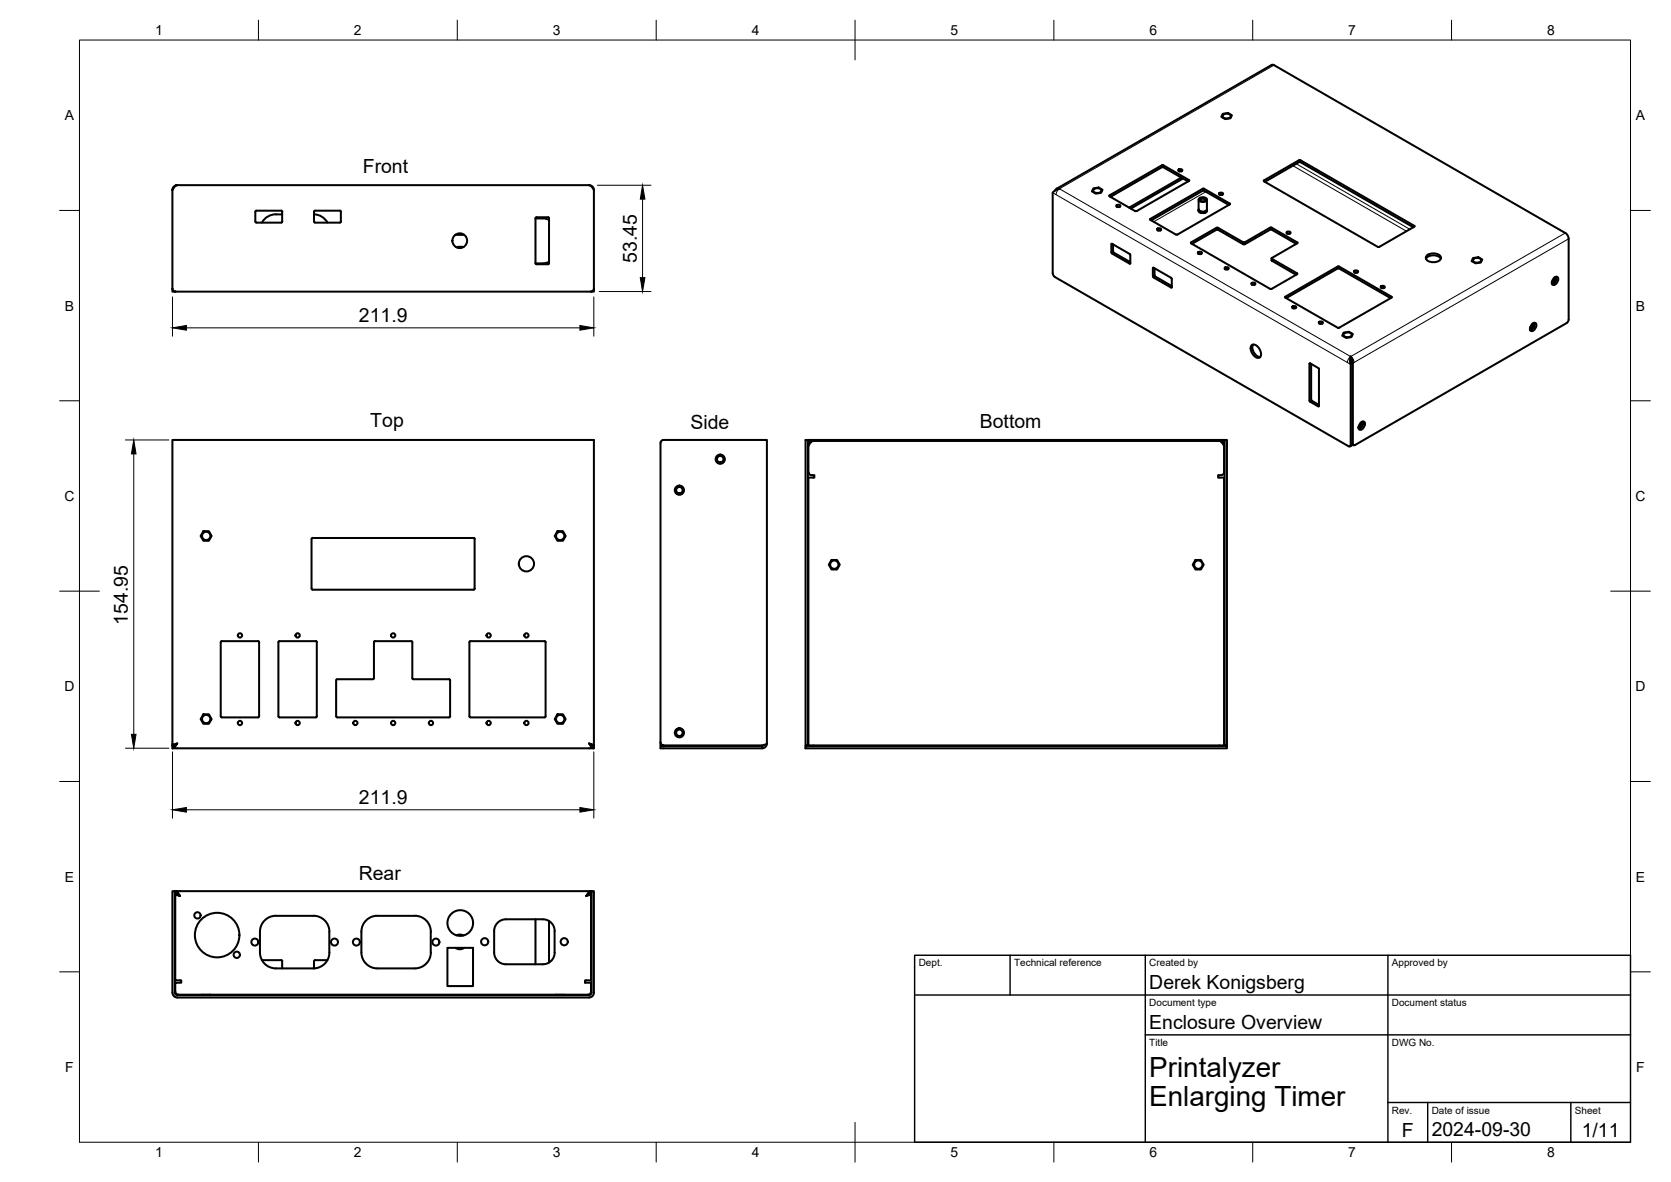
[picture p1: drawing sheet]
<svg xmlns="http://www.w3.org/2000/svg" width="420mm" height="297mm" viewBox="0 0 420 297" stroke-linecap="round" stroke-linejoin="round" font-family="sans-serif">
<!-- layer: Visible -->
<g fill="none" stroke="#000" stroke-width=".51">
<path d="M320.3 16.4l73.3 42.1 .5 .5 .3 .7v20.6l-.3 .7-53.7 30.9-.2-.4-.1-20.2-.1-.1M320.3 16.4l-.5-.1-54.2 31.2M307.4 28.6l1.4-.2 1 .6-.4 .7-1.3 .2-1-.5zM307.5 28.9l.9-.3a.76 .76 0 0 1 1 .8l-1 .4a.76 .76 0 0 1-.9-.9zM43.3 47.7v24.8M43.7 46.9l.9-.4-.7 .4-.6 .8zM44.6 46.5h103.5M64.2 53.2v2.5M64.2 53.2l.3-.3h6.2l.3 .3v2.5l-.3 .3-6.2-.1-.3-.2M69.4 53.9h1.6M69.4 53.9l-1.2 .1-1.1 .6-1.2 1.3M79 53.9l1.7 .4 .9 .7 .7 .9"/>
<path d="M85.7 53.2v2.5M85.7 53.2l-.2-.3h-6.3l-.2 .3v2.5l.2 .2 6.3 .1 .2-.3M114.5 59h2.2M134.7 54.8l.2-.2h2.9l.2 .2M138 54.8v11.4l-.2 .2h-2.9l-.2-.2M138.1 55.3l-.4-.2a5.7 5.7 0 0 0-3.1-.2v11.3M148.1 46.5l.6 .4 .6 .8M148.1 46.5a1.23 1.23 0 0 1 1.2 1.2M149.3 47.7v24.8M265.3 47.9a.84 .84 0 0 1 1.1-.5l-1 .4-.7 .6v20.3l.3 .7 74.1 42.7M274.9 47.3l1.3-.2 1 .6-.3 .8-1.4 .2-.9-.6zM274.9 47.7l1-.4a.76 .76 0 0 1 1 .8l-1 .4a.76 .76 0 0 1-1-.8z"/>
<path d="M280.7 51.7l.6-.2 .4 .3-.6 .2zM280.8 52h.7M289.2 55.2l6.5 3.7h.4M290.9 57.6l.7-.2 .4 .3-.7 .3zM291.1 57.9h.7M292.1 41.5l-13.1 7.6v.2M292.1 42l-12.9 7.5M292.2 42h.3M292.2 41.5h.3M292.5 41.5l6.5 3.7v.3l-13.4 7.6-6.6-3.8M292.5 42l6.2 3.6M296.2 42.7l.7-.2 .4 .4-.7 .2z"/>
<path d="M296.4 43h.7M297 44.6l-13.1 7.6M297.5 44.9l-13.2 7.5M301.4 50.2v2.4M301.4 52.7v.1M301.4 52.9v.1M301.4 52.6a1.23 1.23 0 0 0 2.1 0 1.15 1.15 0 0 1-1.1 .7 1.15 1.15 0 0 1-1-.7zM301.4 52.8a1.21 1.21 0 0 0 2.1 0M301.4 52.9a1.17 1.17 0 0 0 2.1 0 1.14 1.14 0 0 1-1.1 .7 1.14 1.14 0 0 1-1-.7zM301.5 49.9l.9-.3a.76 .76 0 0 1 1 .8l-1 .4a.76 .76 0 0 1-.9-.9zM301.5 52.8a1.32 1.32 0 0 0 1.9 0M301.5 53.1a1.32 1.32 0 0 0 1.9 0"/>
<path d="M301.9 49.9l.5-.2a.58 .58 0 0 1 .8 .6l-.8 .3a.58 .58 0 0 1-.7-.5zM302 50.5l-.2-.2a.66 .66 0 0 1 .6-.4 .66 .66 0 0 1 .7 .4l-.2 .2M302.4 47.4l-13.2 7.6v.2M302.4 47.4h.4M302.8 47.9h-.4l-12.9 7.5M302.8 47.4l6.5 3.8-13.3 7.8M302.8 47.9l6.2 3.6M303.5 50.2v2.4M303.5 52.7v.1M303.5 52.9v.1M306.5 48.6l.6-.2 .4 .4-.6 .2zM306.7 49h.7"/>
<path d="M317.8 45.6l28.6 16.4h.4l8.8-5M317.8 45.5v-.2l8.8-5h.4l28.6 16.5M318 45.7l8.7-4.9h.3l28.4 16.3M323.5 58.4l.6-.2 .4 .4-.6 .2zM323.6 58.7h.7M355.6 56.8v.1M43.3 72.5v.8h.6M43.4 72.5a.75 .75 0 0 0 .7 .8M43.9 73.3h.1M44.1 73.3h.1M116.5 62.1h-1.7M138.1 65.8l-.4 .1a5.8 5.8 0 0 1-3 .3"/>
<path d="M149.3 72.5a.79 .79 0 0 1-.7 .8h-104.5M149.3 72.5v.8h-.6M279.4 61.4v2M279.5 63.4l.1 .3M279.5 61.4l.1-.1 4.4 2.5 .2 .3v2.1M279.6 63.7l4.4 2.6 .2-.1M279.9 61.4v1.8l.1 .3 4.2 2.4M289.9 67.4v2M289.9 67.4l.2-.1 4.4 2.5 .2 .3M289.9 69.4l.2 .3 4.5 2.6v-2.2M290.3 67.4v1.8M290.3 69.2l.2 .3 4.1 2.4"/>
<path d="M299.5 61.1l19.9 11.5h.3l6.5-3.7M299.7 61.3l6.4-3.6 6.5 3.7M301.2 63.5l.6-.2 .4 .3-.6 .3zM301.4 63.8h.6M307.9 67.4l.7-.3 .4 .4-.7 .2zM308.1 67.7h.7M312.6 61.4h.4M314.6 71.2l.7-.2 .4 .4-.7 .2zM314.8 71.6h.7M319.7 64.9l.1 .6 6.1 3.6M319.8 65l6.4 3.7M319.8 64.8v.2"/>
<path d="M323.2 74.8l13.2 7.6h.3M324.9 77.1l.6-.2 .4 .4-.6 .2zM325.1 77.5h.6M325.9 61.3l-6.3-3.7-6.6 3.8M326.1 68.7v.2M326.2 61.1l-6.4 3.7M326.2 61.1v-.2l-6.6-3.7-6.8 3.7-6.7-3.7-6.6 3.7v.2M336.4 67l-13.2 7.6v.2M336.4 67h.3M336.7 67l13.2 7.6v.2M336.7 67.5l13 7.4M336.7 67.5h-.3l-13 7.4"/>
<path d="M340.4 68.2l.7-.2 .4 .3-.7 .3zM340.6 68.5h.7M347.2 72.1l.6-.3 .4 .4-.7 .2zM347.3 72.4h.7M349.9 74.8l-13.2 7.6M358.5 65a2.45 2.45 0 0 1 3.8 0M358.7 64.3a2.51 2.51 0 0 1 3.6 .3 1.71 1.71 0 0 1-2.4 1.3 1.1 1.1 0 0 1-1.1-.4 1.1 1.1 0 0 1-.1-1.2zM370.4 64.8l1.3-.1 1 .5-.4 .8-1.3 .2-1-.6zM370.4 65.2l1-.4a.76 .76 0 0 1 1 .8l-1 .4a.76 .76 0 0 1-1-.8zM390.7 69.9l.3-.3h.6a1.33 1.33 0 0 1-1.2 2 1.15 1.15 0 0 1 .3-1.7zM390.8 69.8l-.1 .6-.5 .5M391.1 69.6a1.42 1.42 0 0 1-.9 1.6"/>
<path d="M391.3 69.5a1.58 1.58 0 0 1-1 1.9M391.4 69.6a2.07 2.07 0 0 1-1.1 1.8M314.7 86.8a1.65 1.65 0 0 1 2.2 1.3 1 1 0 0 1 .1 1.3 1 1 0 0 1-1.2 .4 2.41 2.41 0 0 1-1.1-3zM315.1 86.6a2.38 2.38 0 0 0 1.8 3.1M329.4 91.3l2.1 1.2 .1 .3 .1 9.2-.2 .1M329.4 91.3l-.1 .1-.1 9.3 .2 .2M329.7 91.4v9M331.6 81l.7-.2 .3 .4-.6 .2zM331.8 81.3h.7M337.8 83.6l1.4-.2 1 .5-.4 .8-1.3 .2-1-.5zM337.9 83.9l.9-.4a.76 .76 0 0 1 1 .9l-1 .3a.76 .76 0 0 1-.9-.8zM339.6 89.6l-.2 .9 .2 1.1"/>
<path d="M339.6 89.6l.2 1.1 .2 .6M339.6 89.6a1.92 1.92 0 0 1 .5 1.7M339.6 90.1l.2 .6M340 91.3l-.4 .3v20.2l-.2 .4-.3-.1M340 91.3v20.3M385.2 81.5l.3-.3h.6a1.33 1.33 0 0 1-1.2 2 1.15 1.15 0 0 1 .3-1.7zM385.4 81.3l-.2 .7-.5 .4M385.6 81.2a1.42 1.42 0 0 1-.9 1.5M385.8 81.1a1.58 1.58 0 0 1-1 1.9M385.9 81.2a2.07 2.07 0 0 1-1.1 1.8M202.5 110.6h.6v76.7h-.6zM203.1 110.6h104.8"/>
<path d="M203.3 118.7v.1M203.3 112v6.7M203.3 118.7a.75 .75 0 0 0 .7 .7h.8v.6h-1.5v67.3h104.5v-67.3h-1.5v-.6h.7a.75 .75 0 0 0 .8-.7M203.4 111.4h-.1v-.6h104.5v.6h-.2M203.6 111.2l.9-.4-.5 .2-.7 1zM306.6 110.8a1.23 1.23 0 0 1 1.2 1.2l-.6-.8zM307.8 118.7v.1M307.8 112v6.7M307.9 110.6h.6v76.7h-.6zM329.4 101l2.1 1.1M329.7 100.4l.2 .3 1.7 1.1M339.9 111.9l-.4 .3"/>
<path d="M340 111.7l.3 .2M340.1 111.6l-.2 .3M342.1 106.3l.3-.3h.6a1.33 1.33 0 0 1-1.2 2 1.15 1.15 0 0 1 .3-1.7zM342.2 106.2l-.1 .6-.5 .5M342.5 106a1.42 1.42 0 0 1-.9 1.5M342.7 105.9a1.58 1.58 0 0 1-1.1 1.9M342.7 106a2.07 2.07 0 0 1-1 1.8M51.1 133.5h1.4l.7 1.2-.7 1.2h-1.4l-.7-1.2zM78.3 135.4v12.5M78.6 135.2h40.5M78.6 135.2l-.2 .2M119.1 135.2l.3 .2"/>
<path d="M119.3 135.4v12.5M140.2 133.5h1.3l.7 1.2-.7 1.2h-1.3l-.7-1.2zM78.4 147.9l.2 .3M78.6 148.2h40.5M119.4 147.9l-.3 .3M209.1 140.7h1.4l.7 1.2-.7 1.2h-1.4l-.7-1.2zM300.6 140.7h1.4l.7 1.2-.7 1.2h-1.4l-.7-1.2zM51.1 179.5h1.4l.7 1.2-.7 1.2h-1.4l-.7-1.2zM64.9 161.1l-9.3 .1-.1 18.8 .3 .3h9.1M64.9 161.1l.3 .3v18.6l-.3 .3M79.4 161.1l-9.3 .1-.1 18.8 .3 .3h9.1M79.4 161.1l.3 .3v18.6l-.3 .3"/>
<path d="M84.5 170.9v9.1l.3 .3h28.1M94.3 161.1l9.3 .1 .1 9.4 9.2 .1M94.3 161.1l-.3 .2v9.3l-9.2 .1-.3 .2M112.9 170.7l.3 .2M113.2 170.9v9.1l-.3 .3M118.1 161.2h19v19h-19zM140.2 179.5h1.3l.7 1.2-.7 1.2h-1.3l-.7-1.2zM43.3 188.1v-.6l1.3-.7-.7 .9-.6 .4h106l-.6-.4-.6-.9 1.2 .7v.6M43.3 187.3h.6M44 187.3l.6-.5-1.3 .5v-76.7h106v76.7M44.1 187.1v.1M148.6 187.1v.1"/>
<path d="M148.7 187.3l-.6-.5 1.2 .5M148.8 187.3h.5M166.1 186.6v.7h.7M166.1 186.6v-75.3a.75 .75 0 0 1 .7-.7h26v76.2M166.1 186.6a.75 .75 0 0 0 .7 .7M191.6 187.5h-25.5v.6h25.5M191.6 187.5v.6M192.1 187.2l-.5 .3M192.8 186.8a1.23 1.23 0 0 1-1.2 1.3M192.8 186.8l-1.2 .5h-24.8M202.5 187.5h106v.6h-106zM203.1 187.3l-.6 .2"/>
<path d="M203.3 187.1l-.2 .2M203.3 187.2l-.1 .1M307.8 187.1l.1 .2M307.8 187.2l.1 .1M308 187.3l.5 .2M44.1 224v.5l1.2 .7-.6-.9-.6-.3h104.5l-.5 .2-.7 1M44.1 224.7h.5M44.1 224h-.1M44.2 224.6v.1M44.7 224.7l.6 .5-1.2-.5v21.7h1.5v.6h-1.5v2.2a.79 .79 0 0 0 .7 .7M44.8 224.8h.1M69.4 230.2l9.4-.1a4 4 0 0 1 4 4"/>
<path d="M69.4 230.1a4 4 0 0 0-4 4v5.3a4 4 0 0 0 4 4M82.8 234.2v5.2M82.8 239.3a4 4 0 0 1-4 4.1h-9.4M104.3 230.2l-9.4-.1a4 4 0 0 0-4 4v5.3a4 4 0 0 0 4 4h9.4M104.3 230.1a4 4 0 0 1 4 4.1v5.1a4 4 0 0 1-4 4.1M112.5 238.2h6.4v9.6h-6.4zM114.5 238.2a1.85 1.85 0 0 0 2.2 0M114.8 235l1-.1 .7 .2M127.2 231h9.3a2.95 2.95 0 0 1 3 3M127.2 231a2.95 2.95 0 0 0-3 3v5.4a2.95 2.95 0 0 0 3 2.9M134.7 231l-.1 11.3M138 231.5v10.4"/>
<path d="M139.4 234v5.4M139.5 239.4a2.95 2.95 0 0 1-3 2.9h-9.3M147.4 225.2l1.2-.5v21.7h-1.5v.6h1.5v2.2a.75 .75 0 0 1-.7 .7M147.9 224.8h.1M148 224.7l-.6 .5M148.1 224.7h.5M148.5 224.6v.1M148.7 224l-.1 .5-1.2 .7M44.6 250.1h103.5M44.6 250.1l-.5-.2-.2-.4v-25.5h-.6v25.5a1.24 1.24 0 0 0 1.3 1.2h103.5M44.8 250h103M50.8 250.1h2.1"/>
<path d="M50.8 250h.1M52.8 250h.1M65.8 241.3h4.9l.3 .2v1.9M82.3 241.3l-3.3 .1v2M139.8 250.1h2.1M139.8 250h.1M141.9 250h.1M148.1 250.1l.5-.2 .1-.4v-25.5h.6v25.5a1.2 1.2 0 0 1-1.2 1.2"/>
<circle cx="115.6" cy="60.5" r="1.85"/>
<circle cx="181.1" cy="115.4" r="1.01"/>
<circle cx="181.1" cy="115.4" r="1.15"/>
<circle cx="181.1" cy="115.4" r=".81"/>
<circle cx="51.8" cy="134.7" r="1.05"/>
<circle cx="140.9" cy="134.7" r="1.05"/>
<circle cx="170.8" cy="123.2" r="1.01"/>
<circle cx="170.8" cy="123.2" r="1.15"/>
<circle cx="170.8" cy="123.2" r=".81"/>
<circle cx="60.3" cy="159.7" r=".54"/>
<circle cx="74.8" cy="159.7" r=".54"/>
<circle cx="98.9" cy="159.7" r=".54"/>
<circle cx="122.9" cy="159.7" r=".54"/>
<circle cx="132.4" cy="159.7" r=".54"/>
<circle cx="132.4" cy="141.7" r="1.92"/>
<circle cx="209.8" cy="141.9" r="1.05"/>
<circle cx="301.3" cy="141.9" r="1.05"/>
<circle cx="51.8" cy="180.7" r="1.05"/>
<circle cx="60.3" cy="181.7" r=".54"/>
<circle cx="74.8" cy="181.7" r=".54"/>
<circle cx="89.4" cy="181.7" r=".54"/>
<circle cx="98.9" cy="181.7" r=".54"/>
<circle cx="108.4" cy="181.7" r=".54"/>
<circle cx="122.9" cy="181.7" r=".54"/>
<circle cx="132.4" cy="181.7" r=".54"/>
<circle cx="140.9" cy="180.7" r="1.05"/>
<circle cx="170.8" cy="184.1" r="1.01"/>
<circle cx="170.8" cy="184.1" r="1.15"/>
<circle cx="170.8" cy="184.1" r=".81"/>
<circle cx="49.6" cy="230" r=".79"/>
<circle cx="54.6" cy="235" r="5.6"/>
<circle cx="59.5" cy="239.9" r=".79"/>
<circle cx="64.1" cy="236.7" r=".88"/>
<circle cx="84.1" cy="236.7" r=".88"/>
<circle cx="89.6" cy="236.7" r=".88"/>
<circle cx="109.6" cy="236.7" r=".88"/>
<circle cx="115.7" cy="232" r="3.2"/>
<circle cx="121.9" cy="236.7" r=".9"/>
<circle cx="141.9" cy="236.7" r=".9"/>
</g>
<!-- layer: Visible Narrow -->
<g fill="none" stroke="#000" stroke-width=".25">
<path d="M320.3 16.4l-53.9 31M264.7 48.4l.8 .5M265.5 48.9l74.1 42.7M265.8 47.4h.6M266.4 47.4l73.2 42.2 54-31M266.4 47.4l-.5 .5-.4 1M279 49.1v.2M289.2 55v.2M292.1 41.5v.5M292.5 41.5v.5M299 45.3v.2M302.4 47.4v.5"/>
<path d="M302.8 47.4v.5M303.2 48.2l-13.1 7.5M305.9 57.2v.5M306.2 57.2v.5M309.2 51.2v.2M317.8 45.3v.3M319.4 57.2v.5M319.7 57.2v.5M325.1 41.6l28.6 16.5M325.9 41.2l28.6 16.4M326.6 40.3v.5M327 40.3v.5"/>
<path d="M355.6 56.8v.2M279.6 61.3l-.2 .1M279.9 63.2l-.5 .2M280 63.5l-.4 .2M280.1 61.5l-.2 .1M284.2 66.2l-.2 .1M290 67.3l-.1 .1M290.3 69.2l-.4 .2M290.5 69.5l-.5 .2M294.6 72.2l-.1 .1M299.5 60.9v.2M312.6 60.9v.5"/>
<path d="M313 60.9v.5M319.8 65v.5M323.2 74.6v.2M326.2 68.7v.2M326.2 60.9v.2M336.4 67v.5M336.7 67v.5M349.9 74.6v.2M394.4 60l-54.3 31.3M329.4 91.3l-.2 .1M338.8 91.1l.3-1 .5-.5 .7 .8 .2 .7M329.7 100.4l-.5 .3"/>
<path d="M329.8 100.7l-.4 .3M331.6 102l-.1 .1M340 111.6l-.4 .2M340 111.5h.1"/>
</g>
<!-- layer: BORDER -->
<g fill="none" stroke="#000" stroke-width=".25">
<path d="M20 10.1h390v276.9h-390zM65 5.1v5M115 5.1v5M165 5.1v5M215 5.1v10M265 5.1v5M315 5.1v5M365 5.1v5M15 52.9h5M410 52.9h5M15 100.7h5M410 100.7h5"/>
<path d="M15 148.6h10M405 148.6h10M15 196.4h5M410 196.4h5M15 244.2h5M410 244.2h5M65 287v5M115 287v5M165 287v5M215 282.1v9.9M265 287v5M315 287v5"/>
<path d="M365 287v5"/>
</g>
<!-- layer: TITLEBLOCK -->
<path d="M230 240.1h180v46.9h-180zM230 250h180M254 240.1v9.9M288 240.1v46.9M349 240.1v46.9M288 260.1h122M349 277.1h61M359 277.1v9.9M395 277.1v9.9" fill="none" stroke="#000" stroke-width=".36"/>
<!-- layer: FD_Dimensions -->
<path d="M150.2 46.6h13.5M161.6 50v19.8M43.4 74.6v9.9M149.3 74.6v9.9M150.7 73.3h13M46.9 82.4h98.9M31.5 110.6h11M33.6 114.1v70.4M31.5 188h11M43.4 188.9v16.7M149.3 188.9v16.7M46.9 203.5h98.9" fill="none" stroke="#000" stroke-width=".25"/>
<path d="M161.6 46.6l.6 3.4h-1.2zM161 69.8h1.2l-.6 3.5zM43.4 82.4l3.5-.6v1.2zM145.8 81.8l3.5 .6-3.5 .6zM33.6 110.6l.6 3.5h-1.2zM33 184.5h1.2l-.6 3.5zM43.4 203.5l3.5-.6v1.2zM145.8 202.9l3.5 .6-3.5 .6z" fill="#000" stroke="#000" stroke-width=".25"/>
<g font-size="7">
<text x="289" y="270.6">Printalyzer</text>
<text x="289" y="278.1">Enlarging Timer</text>
</g>
<g font-size="4.9">
<text x="91.2" y="43.5">Front</text>
<text x="160.1" y="66" transform="rotate(-90 160.1 66)">53.45</text>
<text x="90.3" y="80.9">211.9</text>
<text x="93.1" y="107.3">Top</text>
<text x="173.6" y="107.7">Side</text>
<text x="246.4" y="107.4">Bottom</text>
<text x="32.2" y="157" transform="rotate(-90 32.2 157)">154.95</text>
<text x="90.3" y="202">211.9</text>
<text x="90.2" y="221.3">Rear</text>
<text x="289" y="248.5">Derek Konigsberg</text>
<text x="289" y="258.6">Enclosure Overview</text>
<text x="352.5" y="285.7">F</text>
<text x="360" y="285.5">2024-09-30</text>
<text x="397.7" y="285.7">1/11</text>
</g>
<g font-size="3.5">
<text x="39" y="8.8">1</text>
<text x="89" y="8.8">2</text>
<text x="139" y="8.8">3</text>
<text x="189" y="8.8">4</text>
<text x="239" y="8.8">5</text>
<text x="289" y="8.8">6</text>
<text x="339" y="8.8">7</text>
<text x="389" y="8.8">8</text>
<text x="16.3" y="30.2">A</text>
<text x="411.3" y="30.2">A</text>
<text x="16.3" y="78">B</text>
<text x="411.3" y="78">B</text>
<text x="16.2" y="125.9">C</text>
<text x="411.2" y="125.9">C</text>
<text x="16.2" y="173.7">D</text>
<text x="411.2" y="173.7">D</text>
<text x="16.3" y="221.6">E</text>
<text x="411.3" y="221.6">E</text>
<text x="16.4" y="269.4">F</text>
<text x="411.4" y="269.4">F</text>
<text x="39" y="290.8">1</text>
<text x="89" y="290.8">2</text>
<text x="139" y="290.8">3</text>
<text x="189" y="290.8">4</text>
<text x="239" y="290.8">5</text>
<text x="289" y="290.8">6</text>
<text x="339" y="290.8">7</text>
<text x="389" y="290.8">8</text>
</g>
<g font-size="2.5">
<text x="231" y="242.9">Dept.</text>
<text x="255" y="242.9">Technical reference</text>
<text x="289" y="242.9">Created by</text>
<text x="350" y="242.9">Approved by</text>
<text x="289" y="252.8">Document type</text>
<text x="350" y="252.8">Document status</text>
<text x="289" y="262.9">Title</text>
<text x="350" y="262.9">DWG No.</text>
<text x="350" y="279.9">Rev.</text>
<text x="360" y="279.9">Date of issue</text>
<text x="396" y="279.9">Sheet</text>
</g>
</svg>
